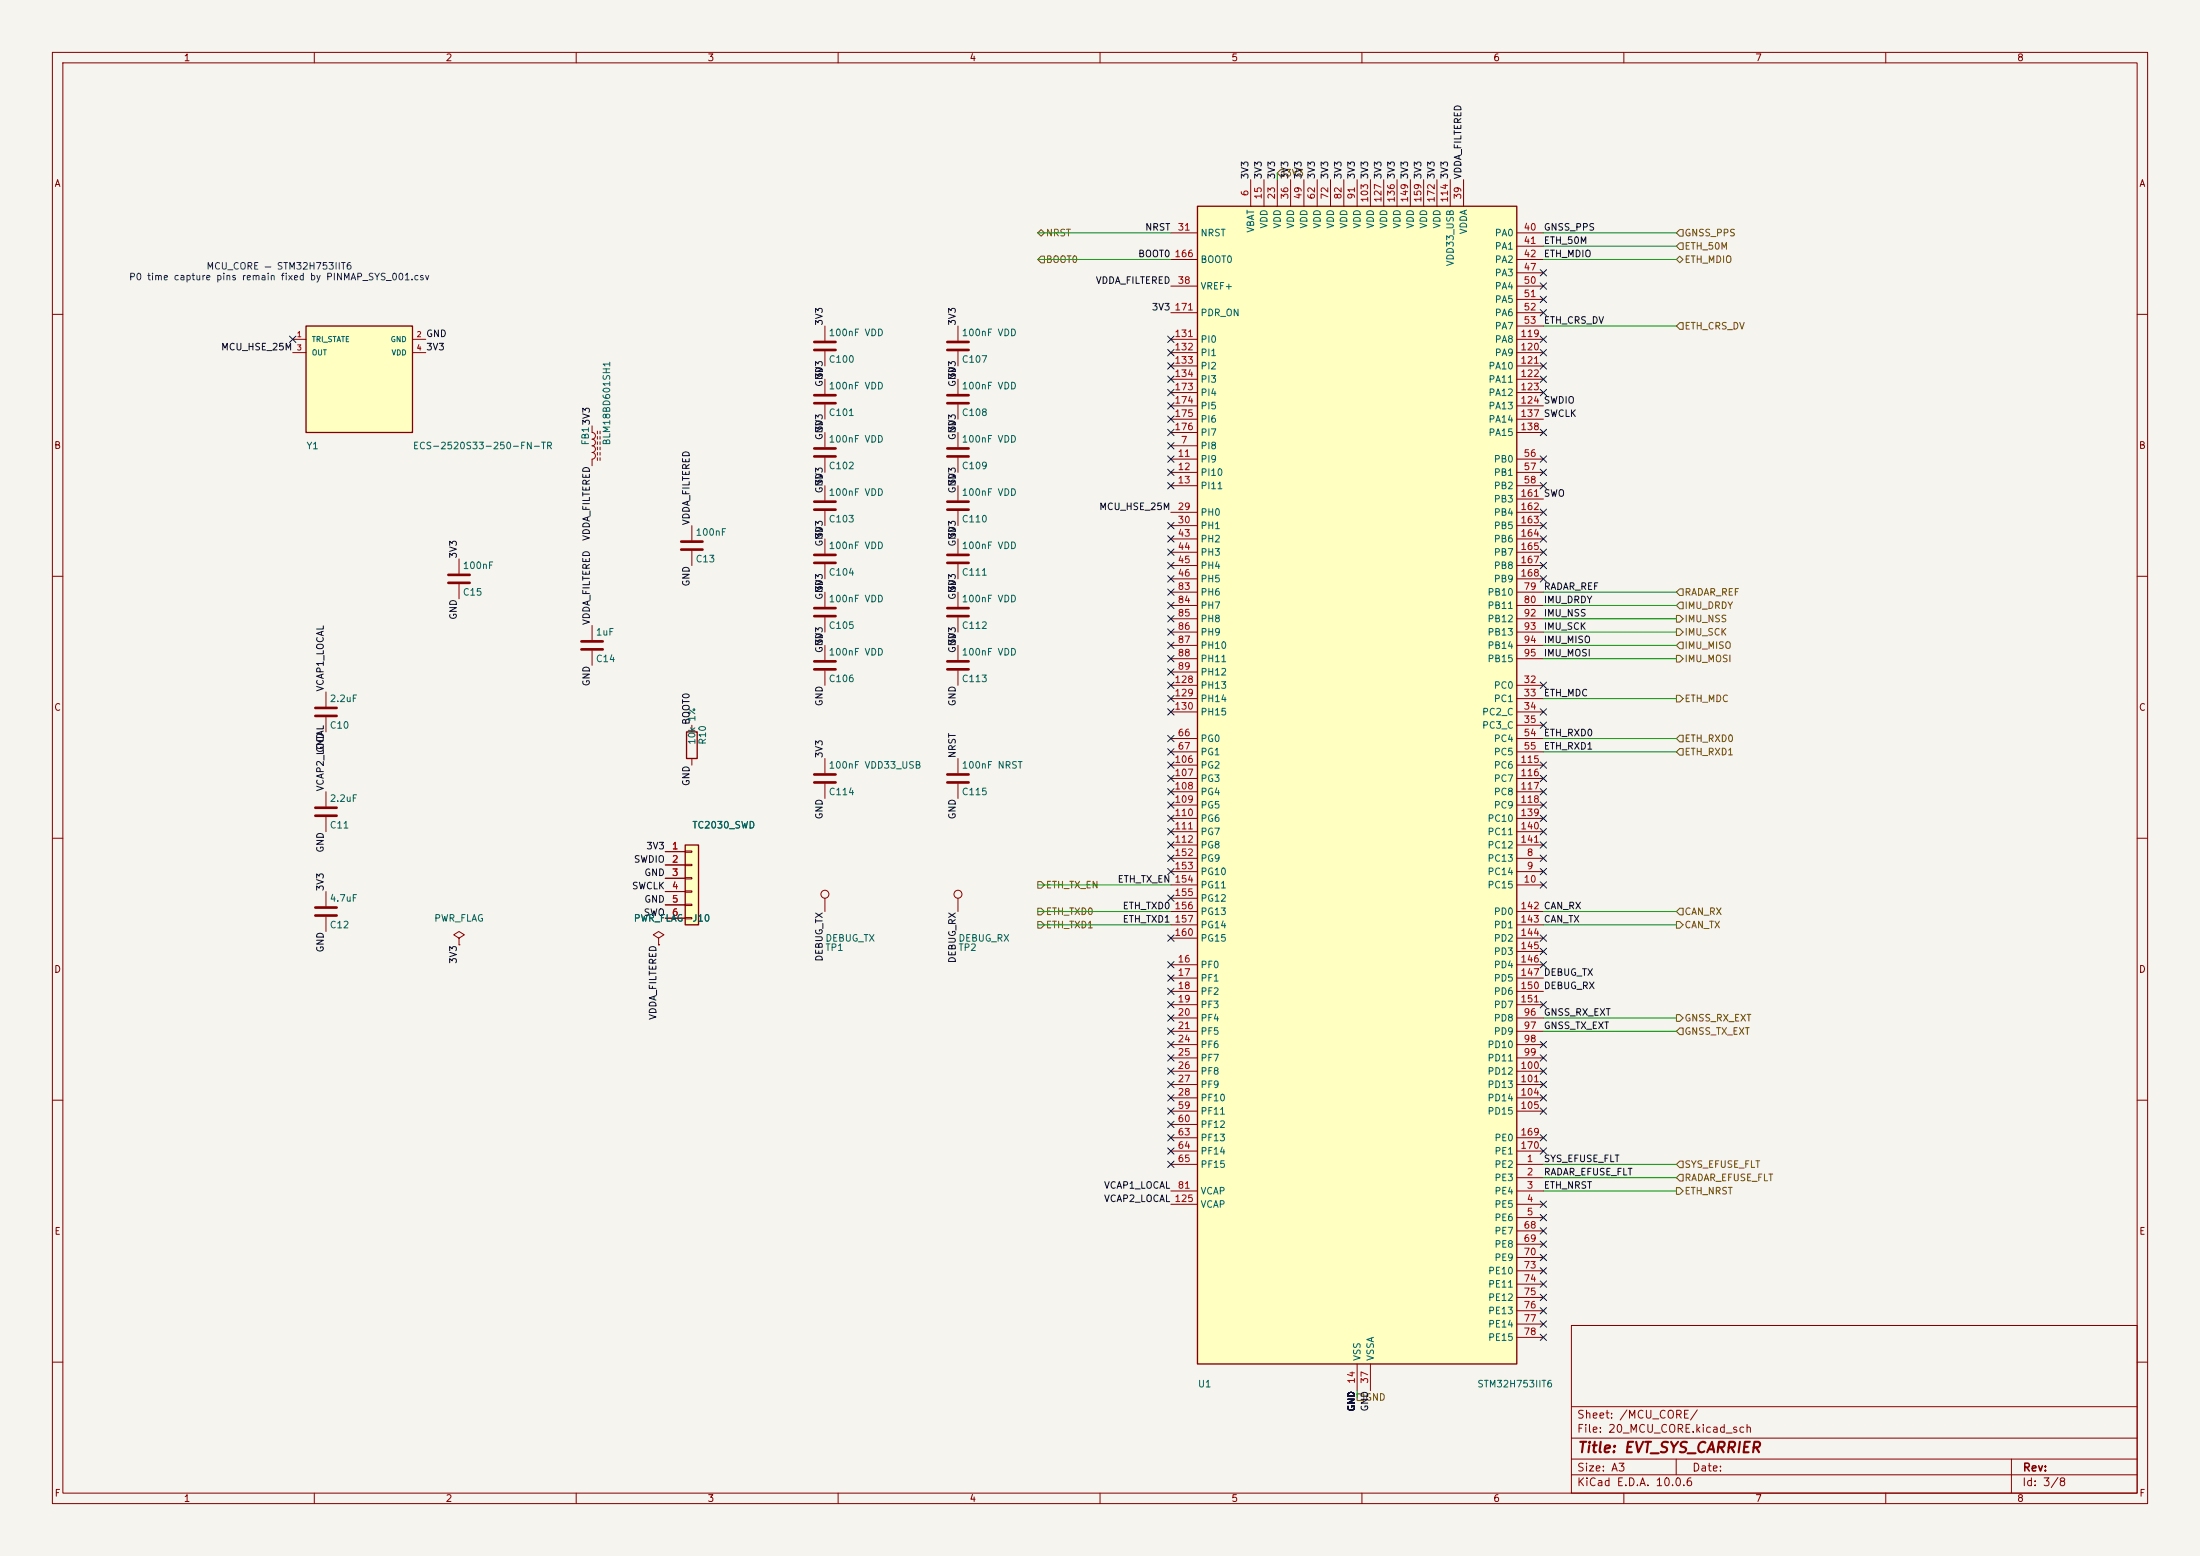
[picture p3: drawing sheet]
<svg xmlns="http://www.w3.org/2000/svg" width="420mm" height="297mm" viewBox="0 0 420 297" stroke-linecap="round" stroke-linejoin="round" font-family="sans-serif">
<path d="M0 0h420v297h-420z" fill="#f5f4ef" stroke="#f5f4ef" stroke-width=".19"/>
<g fill="none" stroke="#840000" stroke-width=".19">
<path d="M10 10h400v277h-400zM12 12h396v273h-396zM60 10v2M110 10v2M160 10v2M210 10v2M260 10v2M310 10v2M360 10v2M10 60h2M157.5 62.2v2.8M157.5 67.1v2.8"/>
<path d="M157.5 72.4v2.8M157.5 77.2v2.8M182.9 62.2v2.8M182.9 67.1v2.8M182.9 72.4v2.8M182.9 77.2v2.8M408 60h2M113 81.3v1.3a.64 .64 0 0 1 .7 .6 .64 .64 0 0 1-.7 .6 .64 .64 0 0 1 .7 .7 .64 .64 0 0 1-.7 .6 .64 .64 0 0 1 .7 .6 .64 .64 0 0 1-.7 .7M113 86.4a.64 .64 0 0 1 .7 .6 .64 .64 0 0 1-.7 .6v1.3M114 82.3v.5M114 83.3v.5M114 84.3v.5"/>
<path d="M114 85.3v.6M114 86.4v.5M114 87.4v.5M114.6 82.3v.5M114.6 83.3v.5M114.6 84.3v.5M114.6 85.3v.6M114.6 86.4v.5M114.6 87.4v.5M157.5 82.6v2.7M157.5 87.4v2.8M182.9 82.6v2.7"/>
<path d="M182.9 87.4v2.8M182.9 92.7v2.8M182.9 97.5v2.8M10 110h2M87.6 106.7v2.8M87.6 111.5v2.8M113 119.4v2.8M132.1 100.3v2.8M132.1 105.2v2.8M157.5 102.9v2.8M157.5 107.7v2.8M157.5 113v2.8"/>
<path d="M157.5 117.9v2.8M182.9 102.9v2.8M182.9 107.7v2.8M182.9 113v2.8M182.9 117.9v2.8M408 110h2M62.2 132.1v2.8M62.2 136.9v2.8M113 124.2v2.8M132.1 138.4v1.3M182.9 123.2v2.8M182.9 128v2.8"/>
<path d="M10 160h2M62.2 151.1v2.8M62.2 156v2.8M132.1 144.8v1.3M157.5 144.8v2.8M157.5 149.6v2.8M408 160h2M62.2 170.2v2.8M62.2 175v2.8M87.6 179.1l1-.7-1-.6-1 .6 1 .7v1.2M182.9 171.5v2.5M87.6 180.3h.1"/>
<path d="M10 210h2M408 210h2M300 253h108v32h-108zM10 260h2M300 278.5h108M300 274.5h108M300 268.5h108M320 278.5v3M384 278.5v6.5M408 260h2M60 285v2M110 285v2"/>
<path d="M160 285v2M210 285v2M260 285v2M300 281.5h108M310 285v2M360 285v2"/>
<circle cx="182.9" cy="170.7" r=".76"/>
</g>
<g fill="none" stroke="#840000" stroke-width=".51">
<path d="M155.4 75.4h4.1M155.4 77h4.1M155.4 65.3h4.1M155.4 66.8h4.1M180.8 75.4h4.1M180.8 77h4.1M180.8 65.3h4.1M180.8 66.8h4.1M155.4 85.6h4.1M155.4 87.1h4.1M180.8 85.6h4.1M180.8 87.1h4.1"/>
<path d="M180.8 95.8h4.1M180.8 97.3h4.1M85.6 109.7h4.1M85.6 111.3h4.1M130 103.4h4.1M130 104.9h4.1M155.4 116.1h4.1M155.4 117.6h4.1M155.4 105.9h4.1M155.4 107.4h4.1M180.8 116.1h4.1M180.8 117.6h4.1"/>
<path d="M180.8 105.9h4.1M180.8 107.4h4.1M60.2 135.1h4.1M60.2 136.7h4.1M111 122.4h4.1M111 124h4.1M180.8 126.2h4.1M180.8 127.8h4.1M60.2 154.2h4.1M60.2 155.7h4.1M155.4 147.8h4.1M155.4 149.4h4.1"/>
<path d="M60.2 173.2h4.1M60.2 174.8h4.1"/>
</g>
<path d="M131.1 139.7h2v5.1h-2z" fill="none" stroke="#840000" stroke-width=".25"/>
<path d="M58.4 62.2h20.3v20.4h-20.3z" fill="#ffffc2"/>
<path d="M58.4 62.2h20.3v20.4h-20.3z" fill="none" stroke="#840000" stroke-width=".25"/>
<path d="M55.9 64.8h2.5M55.9 67.3h2.5M78.7 64.8h2.6M78.7 67.3h2.6M157.5 123.2v2.8M157.5 128v2.8M125.7 179.1l1-.7-1-.6-1 .6 1 .7v1.2M125.7 180.3h.1" fill="none" stroke="#840000" stroke-width=".19"/>
<path d="M155.4 126.2h4.1M155.4 127.8h4.1" fill="none" stroke="#840000" stroke-width=".51"/>
<path d="M228.6 39.4h61v220.9h-61z" fill="#ffffc2"/>
<path d="M228.6 39.4h61v220.9h-61z" fill="none" stroke="#840000" stroke-width=".25"/>
<g fill="none" stroke="#840000" stroke-width=".19">
<path d="M238.8 34.3v5.1M241.3 34.3v5.1M243.8 34.3v5.1M246.4 34.3v5.1M248.9 34.3v5.1M251.5 34.3v5.1M254 34.3v5.1M256.5 34.3v5.1M259.1 34.3v5.1M261.6 34.3v5.1M264.2 34.3v5.1M266.7 34.3v5.1"/>
<path d="M269.2 34.3v5.1M271.8 34.3v5.1M274.3 34.3v5.1M276.9 34.3v5.1M279.4 34.3v5.1M223.5 44.5h5.1M223.5 54.6h5.1M223.5 49.5h5.1M223.5 59.7h5.1M289.6 44.5h5M289.6 54.6h5M289.6 47h5"/>
<path d="M289.6 49.5h5M289.6 52.1h5M289.6 57.2h5M289.6 59.7h5M223.5 64.8h5.1M223.5 67.3h5.1M223.5 69.9h5.1M223.5 72.4h5.1M223.5 74.9h5.1M223.5 77.5h5.1M289.6 62.2h5M289.6 64.8h5"/>
<path d="M289.6 67.3h5M289.6 69.9h5M289.6 72.4h5M289.6 74.9h5M289.6 77.5h5M157.5 92.7v2.8M157.5 97.5v2.8M223.5 85.1h5.1M223.5 87.6h5.1M223.5 90.2h5.1M223.5 92.7h5.1M223.5 97.8h5.1"/>
<path d="M223.5 80h5.1M223.5 82.6h5.1M289.6 87.6h5M289.6 90.2h5M289.6 92.7h5M289.6 97.8h5M289.6 80h5M289.6 82.6h5M289.6 95.3h5M223.5 100.3h5.1M223.5 102.9h5.1M223.5 105.4h5.1"/>
<path d="M223.5 108h5.1M223.5 110.5h5.1M223.5 113h5.1M223.5 115.6h5.1M223.5 118.1h5.1M289.6 100.3h5M289.6 102.9h5M289.6 105.4h5M289.6 108h5M289.6 110.5h5M289.6 113h5M289.6 115.6h5"/>
<path d="M289.6 118.1h5M223.5 130.8h5.1M223.5 133.4h5.1M223.5 135.9h5.1M223.5 120.7h5.1M223.5 123.2h5.1M223.5 125.7h5.1M223.5 128.3h5.1M289.6 130.8h5M289.6 133.4h5M289.6 135.9h5M289.6 138.4h5"/>
<path d="M289.6 120.7h5M289.6 123.2h5M289.6 125.7h5M182.9 144.8v2.8M182.9 149.6v2.8M223.5 141h5.1M223.5 143.5h5.1M223.5 146.1h5.1M223.5 148.6h5.1M223.5 151.1h5.1M223.5 153.7h5.1M223.5 156.2h5.1"/>
<path d="M223.5 158.8h5.1M289.6 141h5M289.6 143.5h5M289.6 146.1h5M289.6 148.6h5M289.6 151.1h5M289.6 153.7h5M289.6 156.2h5M289.6 158.8h5M223.5 163.8h5.1M223.5 166.4h5.1M223.5 168.9h5.1"/>
<path d="M223.5 161.3h5.1M223.5 174h5.1M223.5 176.5h5.1M223.5 179.1h5.1M223.5 171.5h5.1M289.6 163.8h5M289.6 166.4h5M289.6 168.9h5M289.6 161.3h5M289.6 174h5M289.6 176.5h5M289.6 179.1h5"/>
<path d="M223.5 184.2h5.1M223.5 186.7h5.1M223.5 189.2h5.1M223.5 191.8h5.1M223.5 194.3h5.1M223.5 196.9h5.1M223.5 199.4h5.1M289.6 184.2h5M289.6 186.7h5M289.6 189.2h5M289.6 191.8h5M289.6 194.3h5"/>
<path d="M289.6 196.9h5M289.6 199.4h5M289.6 181.6h5M223.5 201.9h5.1M223.5 204.5h5.1M223.5 207h5.1M223.5 209.6h5.1M223.5 212.1h5.1M223.5 214.6h5.1M223.5 217.2h5.1M223.5 219.7h5.1M289.6 201.9h5"/>
<path d="M289.6 204.5h5M289.6 207h5M289.6 209.6h5M289.6 212.1h5M289.6 217.2h5M289.6 219.7h5M223.5 222.2h5.1M223.5 227.3h5.1M223.5 229.9h5.1M289.6 222.2h5M289.6 224.8h5M289.6 227.3h5"/>
<path d="M289.6 229.9h5M289.6 232.4h5M289.6 234.9h5M289.6 237.5h5M289.6 240h5M289.6 242.6h5M289.6 245.1h5M289.6 247.6h5M289.6 250.2h5M289.6 252.7h5M289.6 255.3h5M259.1 260.3v5.1"/>
<path d="M261.6 260.3v5.1"/>
</g>
<path d="M155.4 95.8h4.1M155.4 97.3h4.1M180.8 147.8h4.1M180.8 149.4h4.1" fill="none" stroke="#840000" stroke-width=".51"/>
<path d="M130.8 161.3h2.5v15.2h-2.5z" fill="#ffffc2"/>
<path d="M130.8 161.3h2.5v15.2h-2.5z" fill="none" stroke="#840000" stroke-width=".25"/>
<g fill="none" stroke="#840000" stroke-width=".19">
<path d="M127 162.6h3.8M127 165.1h3.8M127 167.6h3.8M127 170.2h3.8M127 172.7h3.8M127 175.3h3.8M130.8 162.4h1.3v.3h-1.3zM130.8 165h1.3v.2h-1.3zM130.8 167.5h1.3v.3h-1.3zM130.8 170.1h1.3v.2h-1.3zM130.8 172.6h1.3v.2h-1.3zM130.8 175.1h1.3v.3h-1.3z"/>
<path d="M157.5 171.5v2.5M125.7 180.3h.1"/>
<circle cx="157.5" cy="170.7" r=".76"/>
</g>
<g fill="none" stroke="#725600" stroke-width=".19">
<path d="M244.5 32.4h.6v1.3h-.6l-.7-.7zM198.1 44.5l.7-.7 .6 .7-.6 .6zM198.1 49.5l.7-.6h.6v1.3h-.6zM320 49.5l.7-.6 .6 .6-.6 .7zM320.7 46.4h.6v1.2h-.6l-.7-.6zM320.7 43.8h.6v1.3h-.6l-.7-.6zM320.7 61.6h.6v1.3h-.6l-.7-.7zM320 117.5h.7l.6 .6-.6 .6h-.7zM320.7 114.9h.6v1.3h-.6l-.7-.6zM320.7 112.4h.6v1.3h-.6l-.7-.7zM320 120h.7l.6 .7-.6 .6h-.7zM320 132.7h.7l.6 .7-.6 .6h-.7z"/>
<path d="M320 125.1h.7l.6 .6-.6 .7h-.7zM320.7 122.6h.6v1.2h-.6l-.7-.6zM320.7 140.3h.6v1.3h-.6l-.7-.6zM320.7 142.9h.6v1.2h-.6l-.7-.6zM198.1 175.9h.7l.6 .6-.6 .7h-.7zM198.1 173.4h.7l.6 .6-.6 .6h-.7zM198.1 168.3h.7l.6 .6-.6 .6h-.7zM320 175.9h.7l.6 .6-.6 .7h-.7zM320.7 173.4h.6v1.2h-.6l-.7-.6zM320 193.7h.7l.6 .6-.6 .6h-.7zM320.7 196.2h.6v1.3h-.6l-.7-.6zM320 226.7h.7l.6 .6-.6 .7h-.7z"/>
<path d="M320.7 224.2h.6v1.2h-.6l-.7-.6zM320.7 221.6h.6v1.3h-.6l-.7-.7zM259.1 266.1h1.2v1.2h-1.2z"/>
</g>
<g fill="none" stroke="#009600" stroke-width=".19">
<path d="M243.8 33v1.3M198.1 44.5h25.4M198.1 49.5h25.4M294.6 44.5h25.4M294.6 49.5h25.4M294.6 47h25.4M294.6 62.2h25.4M294.6 113h25.4M294.6 118.1h25.4M294.6 115.6h25.4M294.6 125.7h25.4M294.6 133.4h25.4"/>
<path d="M294.6 123.2h25.4M294.6 120.7h25.4M294.6 141h25.4M294.6 143.5h25.4M198.1 168.9h25.4M198.1 174h25.4M198.1 176.5h25.4M294.6 174h25.4M294.6 176.5h25.4M294.6 194.3h25.4M294.6 196.9h25.4M294.6 222.2h25.4"/>
<path d="M294.6 224.8h25.4M294.6 227.3h25.4M259.1 265.4v1.3"/>
</g>
<g fill="none" stroke="#000084" stroke-width=".19">
<path d="M294 51.5l1.2 1.2M294 59.1l1.2 1.2M294 56.5l1.2 1.3M294 54l1.2 1.2M295.2 51.5l-1.2 1.2M295.2 59.1l-1.2 1.2M295.2 56.5l-1.2 1.3M295.2 54l-1.2 1.2M55.3 64.2l1.2 1.2M56.5 64.2l-1.2 1.2M222.9 64.2l1.2 1.2M222.9 66.7l1.2 1.2"/>
<path d="M222.9 69.2l1.2 1.3M222.9 71.8l1.2 1.2M222.9 74.3l1.2 1.2M222.9 76.9l1.2 1.2M222.9 79.4l1.2 1.2M224.1 64.2l-1.2 1.2M224.1 66.7l-1.2 1.2M224.1 69.2l-1.2 1.3M224.1 71.8l-1.2 1.2M224.1 74.3l-1.2 1.2M224.1 76.9l-1.2 1.2M224.1 79.4l-1.2 1.2"/>
<path d="M294 64.2l1.2 1.2M294 66.7l1.2 1.2M294 69.2l1.2 1.3M294 71.8l1.2 1.2M294 74.3l1.2 1.2M295.2 64.2l-1.2 1.2M295.2 66.7l-1.2 1.2M295.2 69.2l-1.2 1.3M295.2 71.8l-1.2 1.2M295.2 74.3l-1.2 1.2M222.9 84.5l1.2 1.2M222.9 87l1.2 1.2"/>
<path d="M222.9 89.6l1.2 1.2M222.9 92.1l1.2 1.2M222.9 99.7l1.2 1.2M222.9 81.9l1.2 1.3M224.1 84.5l-1.2 1.2M224.1 87l-1.2 1.2M224.1 89.6l-1.2 1.2M224.1 92.1l-1.2 1.2M224.1 99.7l-1.2 1.2M224.1 81.9l-1.2 1.3M294 87l1.2 1.2M294 89.6l1.2 1.2"/>
<path d="M294 81.9l1.2 1.3M294 92.1l1.2 1.2M294 97.2l1.2 1.2M294 99.7l1.2 1.2M295.2 87l-1.2 1.2M295.2 99.7l-1.2 1.2M295.2 89.6l-1.2 1.2M295.2 81.9l-1.2 1.3M295.2 92.1l-1.2 1.2M295.2 97.2l-1.2 1.2M222.9 102.3l1.2 1.2M222.9 104.8l1.2 1.2"/>
<path d="M222.9 107.3l1.2 1.3M222.9 109.9l1.2 1.2M222.9 112.4l1.2 1.2M222.9 115l1.2 1.2M222.9 117.5l1.2 1.2M224.1 102.3l-1.2 1.2M224.1 104.8l-1.2 1.2M224.1 107.3l-1.2 1.3M224.1 109.9l-1.2 1.2M224.1 112.4l-1.2 1.2M224.1 115l-1.2 1.2M224.1 117.5l-1.2 1.2"/>
<path d="M294 107.3l1.2 1.3M294 104.8l1.2 1.2M294 102.3l1.2 1.2M294 109.9l1.2 1.2M295.2 107.3l-1.2 1.3M295.2 104.8l-1.2 1.2M295.2 102.3l-1.2 1.2M295.2 109.9l-1.2 1.2M222.9 125.1l1.2 1.2M222.9 127.7l1.2 1.2M222.9 130.2l1.2 1.2M222.9 132.7l1.2 1.3"/>
<path d="M222.9 135.3l1.2 1.2M222.9 120l1.2 1.3M222.9 122.6l1.2 1.2M224.1 130.2l-1.2 1.2M224.1 125.1l-1.2 1.2M224.1 127.7l-1.2 1.2M224.1 132.7l-1.2 1.3M224.1 135.3l-1.2 1.2M224.1 120l-1.2 1.3M224.1 122.6l-1.2 1.2M294 130.2l1.2 1.2M294 137.8l1.2 1.2"/>
<path d="M294 135.3l1.2 1.2M295.2 135.3l-1.2 1.2M295.2 130.2l-1.2 1.2M295.2 137.8l-1.2 1.2M222.9 158.1l1.2 1.3M222.9 155.6l1.2 1.2M222.9 153.1l1.2 1.2M222.9 140.4l1.2 1.2M222.9 142.9l1.2 1.2M222.9 150.5l1.2 1.2M222.9 148l1.2 1.2M222.9 145.4l1.2 1.3"/>
<path d="M224.1 158.1l-1.2 1.3M224.1 140.4l-1.2 1.2M224.1 145.4l-1.2 1.3M224.1 155.6l-1.2 1.2M224.1 153.1l-1.2 1.2M224.1 142.9l-1.2 1.2M224.1 150.5l-1.2 1.2M224.1 148l-1.2 1.2M294 145.4l1.2 1.3M294 148l1.2 1.2M294 150.5l1.2 1.2M294 153.1l1.2 1.2"/>
<path d="M294 155.6l1.2 1.2M294 158.1l1.2 1.3M295.2 150.5l-1.2 1.2M295.2 145.4l-1.2 1.3M295.2 148l-1.2 1.2M295.2 153.1l-1.2 1.2M295.2 155.6l-1.2 1.2M295.2 158.1l-1.2 1.3M222.9 178.5l1.2 1.2M222.9 170.8l1.2 1.3M222.9 165.8l1.2 1.2M222.9 163.2l1.2 1.2"/>
<path d="M222.9 160.7l1.2 1.2M224.1 178.5l-1.2 1.2M224.1 170.8l-1.2 1.3M224.1 165.8l-1.2 1.2M224.1 163.2l-1.2 1.2M224.1 160.7l-1.2 1.2M294 165.8l1.2 1.2M294 168.3l1.2 1.2M294 178.5l1.2 1.2M294 163.2l1.2 1.2M294 160.7l1.2 1.2M295.2 165.8l-1.2 1.2"/>
<path d="M295.2 168.3l-1.2 1.2M295.2 178.5l-1.2 1.2M295.2 163.2l-1.2 1.2M295.2 160.7l-1.2 1.2M222.9 183.5l1.2 1.3M222.9 186.1l1.2 1.2M222.9 188.6l1.2 1.2M222.9 191.2l1.2 1.2M222.9 193.7l1.2 1.2M222.9 196.2l1.2 1.3M222.9 198.8l1.2 1.2M224.1 183.5l-1.2 1.3"/>
<path d="M224.1 186.1l-1.2 1.2M224.1 188.6l-1.2 1.2M224.1 191.2l-1.2 1.2M224.1 193.7l-1.2 1.2M224.1 196.2l-1.2 1.3M224.1 198.8l-1.2 1.2M294 191.2l1.2 1.2M294 181l1.2 1.2M294 183.5l1.2 1.3M294 198.8l1.2 1.2M295.2 191.2l-1.2 1.2M295.2 181l-1.2 1.2"/>
<path d="M295.2 183.5l-1.2 1.3M295.2 198.8l-1.2 1.2M222.9 206.4l1.2 1.2M222.9 208.9l1.2 1.3M222.9 211.5l1.2 1.2M222.9 214l1.2 1.2M222.9 216.6l1.2 1.2M222.9 219.1l1.2 1.2M222.9 201.3l1.2 1.2M222.9 203.9l1.2 1.2M224.1 206.4l-1.2 1.2M224.1 208.9l-1.2 1.3"/>
<path d="M224.1 211.5l-1.2 1.2M224.1 214l-1.2 1.2M224.1 219.1l-1.2 1.2M224.1 201.3l-1.2 1.2M224.1 216.6l-1.2 1.2M224.1 203.9l-1.2 1.2M294 208.9l1.2 1.3M294 211.5l1.2 1.2M294 216.6l1.2 1.2M294 219.1l1.2 1.2M294 206.4l1.2 1.2M294 203.9l1.2 1.2"/>
<path d="M294 201.3l1.2 1.2M295.2 208.9l-1.2 1.3M295.2 211.5l-1.2 1.2M295.2 216.6l-1.2 1.2M295.2 219.1l-1.2 1.2M295.2 206.4l-1.2 1.2M295.2 203.9l-1.2 1.2M295.2 201.3l-1.2 1.2M222.9 221.6l1.2 1.3M224.1 221.6l-1.2 1.3M294 234.3l1.2 1.3M294 231.8l1.2 1.2"/>
<path d="M294 229.3l1.2 1.2M294 239.4l1.2 1.2M294 236.9l1.2 1.2M295.2 234.3l-1.2 1.3M295.2 231.8l-1.2 1.2M295.2 229.3l-1.2 1.2M295.2 239.4l-1.2 1.2M295.2 236.9l-1.2 1.2M294 254.7l1.2 1.2M294 252.1l1.2 1.2M294 249.6l1.2 1.2M294 247l1.2 1.3"/>
<path d="M294 242l1.2 1.2M294 244.5l1.2 1.2M295.2 254.7l-1.2 1.2M295.2 252.1l-1.2 1.2M295.2 249.6l-1.2 1.2M295.2 247l-1.2 1.3M295.2 242l-1.2 1.2M295.2 244.5l-1.2 1.2"/>
</g>
<text font-size="2" fill="#840000" x="301" y="277.8">Title: EVT_SYS_CARRIER</text>
<g font-size="1.5" fill="#840000">
<text x="300.9" y="273.8">File: 20_MCU_CORE.kicad_sch</text>
<text x="300.9" y="271.1">Sheet: /MCU_CORE/</text>
<text x="300.9" y="281.2">Size: A3</text>
<text x="322.9" y="281.2">Date:</text>
<text x="386" y="281.2">Rev:</text>
<text x="300.9" y="284">KiCad E.D.A. 10.0.6</text>
<text x="385.9" y="284">Id: 3/8</text>
</g>
<g font-size="1.3" fill="#840000">
<text x="35" y="12">1</text>
<text x="85" y="12">2</text>
<text x="135" y="12">3</text>
<text x="185" y="12">4</text>
<text x="235" y="12">5</text>
<text x="285" y="12">6</text>
<text x="335" y="12">7</text>
<text x="385" y="12">8</text>
<text x="10.3" y="36">A</text>
<text x="408.3" y="36">A</text>
<text x="10.2" y="86">B</text>
<text x="408.2" y="86">B</text>
<text x="10.2" y="136">C</text>
<text x="408.2" y="136">C</text>
<text x="10.2" y="186">D</text>
<text x="408.2" y="186">D</text>
<text x="10.3" y="236">E</text>
<text x="408.3" y="236">E</text>
<text x="10.3" y="286">F</text>
<text x="35" y="287">1</text>
<text x="85" y="287">2</text>
<text x="135" y="287">3</text>
<text x="185" y="287">4</text>
<text x="235" y="287">5</text>
<text x="285" y="287">6</text>
<text x="335" y="287">7</text>
<text x="385" y="287">8</text>
<text x="408.3" y="286">F</text>
</g>
<g font-size="1.3" fill="#0f0f0f">
<text x="238.6" y="34.3" transform="rotate(-90 238.6 34.3)">3V3</text>
<text x="241.2" y="34.3" transform="rotate(-90 241.2 34.3)">3V3</text>
<text x="243.7" y="34.3" transform="rotate(-90 243.7 34.3)">3V3</text>
<text x="246.3" y="34.3" transform="rotate(-90 246.3 34.3)">3V3</text>
<text x="248.8" y="34.3" transform="rotate(-90 248.8 34.3)">3V3</text>
<text x="251.3" y="34.3" transform="rotate(-90 251.3 34.3)">3V3</text>
<text x="253.9" y="34.3" transform="rotate(-90 253.9 34.3)">3V3</text>
<text x="256.4" y="34.3" transform="rotate(-90 256.4 34.3)">3V3</text>
<text x="259" y="34.3" transform="rotate(-90 259 34.3)">3V3</text>
<text x="261.5" y="34.3" transform="rotate(-90 261.5 34.3)">3V3</text>
<text x="264" y="34.3" transform="rotate(-90 264 34.3)">3V3</text>
<text x="266.6" y="34.3" transform="rotate(-90 266.6 34.3)">3V3</text>
<text x="269.1" y="34.3" transform="rotate(-90 269.1 34.3)">3V3</text>
<text x="271.7" y="34.3" transform="rotate(-90 271.7 34.3)">3V3</text>
<text x="274.2" y="34.3" transform="rotate(-90 274.2 34.3)">3V3</text>
<text x="276.7" y="34.3" transform="rotate(-90 276.7 34.3)">3V3</text>
<text x="279.3" y="34.3" transform="rotate(-90 279.3 34.3)">VDDA_FILTERED</text>
<text x="218.5" y="44.3">NRST</text>
<text x="294.6" y="46.9">ETH_50M</text>
<text x="294.6" y="44.3">GNSS_PPS</text>
<text x="217.2" y="49.4">BOOT0</text>
<text x="294.6" y="49.4">ETH_MDIO</text>
<text x="209.1" y="54.5">VDDA_FILTERED</text>
<text x="219.8" y="59.6">3V3</text>
<text x="81.3" y="64.6">GND</text>
<text x="157.4" y="62.3" transform="rotate(-90 157.4 62.3)">3V3</text>
<text x="182.8" y="62.3" transform="rotate(-90 182.8 62.3)">3V3</text>
<text x="294.6" y="62.1">ETH_CRS_DV</text>
<text x="42.1" y="67.2">MCU_HSE_25M</text>
<text x="81.3" y="67.2">3V3</text>
<text x="157.4" y="73.9" transform="rotate(-90 157.4 73.9)">GND</text>
<text x="157.4" y="72.4" transform="rotate(-90 157.4 72.4)">3V3</text>
<text x="182.8" y="73.9" transform="rotate(-90 182.8 73.9)">GND</text>
<text x="182.8" y="72.4" transform="rotate(-90 182.8 72.4)">3V3</text>
<text x="157.4" y="82.6" transform="rotate(-90 157.4 82.6)">3V3</text>
<text x="182.8" y="82.6" transform="rotate(-90 182.8 82.6)">3V3</text>
<text x="157.4" y="84.1" transform="rotate(-90 157.4 84.1)">GND</text>
<text x="182.8" y="84.1" transform="rotate(-90 182.8 84.1)">GND</text>
<text x="157.4" y="94.3" transform="rotate(-90 157.4 94.3)">GND</text>
<text x="157.4" y="92.7" transform="rotate(-90 157.4 92.7)">3V3</text>
<text x="182.8" y="94.3" transform="rotate(-90 182.8 94.3)">GND</text>
<text x="182.8" y="92.7" transform="rotate(-90 182.8 92.7)">3V3</text>
<text x="132" y="100.4" transform="rotate(-90 132 100.4)">VDDA_FILTERED</text>
<text x="209.7" y="97.7">MCU_HSE_25M</text>
<text x="87.5" y="106.7" transform="rotate(-90 87.5 106.7)">3V3</text>
<text x="112.9" y="103.3" transform="rotate(-90 112.9 103.3)">VDDA_FILTERED</text>
<text x="157.4" y="104.4" transform="rotate(-90 157.4 104.4)">GND</text>
<text x="157.4" y="102.9" transform="rotate(-90 157.4 102.9)">3V3</text>
<text x="182.8" y="104.4" transform="rotate(-90 182.8 104.4)">GND</text>
<text x="182.8" y="102.9" transform="rotate(-90 182.8 102.9)">3V3</text>
<text x="132" y="112" transform="rotate(-90 132 112)">GND</text>
<text x="157.4" y="113.1" transform="rotate(-90 157.4 113.1)">3V3</text>
<text x="182.8" y="113.1" transform="rotate(-90 182.8 113.1)">3V3</text>
<text x="294.6" y="112.9">RADAR_REF</text>
<text x="87.5" y="118.4" transform="rotate(-90 87.5 118.4)">GND</text>
<text x="112.9" y="119.4" transform="rotate(-90 112.9 119.4)">VDDA_FILTERED</text>
<text x="157.4" y="114.6" transform="rotate(-90 157.4 114.6)">GND</text>
<text x="182.8" y="114.6" transform="rotate(-90 182.8 114.6)">GND</text>
<text x="294.6" y="115.4">IMU_DRDY</text>
<text x="294.6" y="118">IMU_NSS</text>
<text x="157.4" y="124.7" transform="rotate(-90 157.4 124.7)">GND</text>
<text x="157.4" y="123.2" transform="rotate(-90 157.4 123.2)">3V3</text>
<text x="182.8" y="124.7" transform="rotate(-90 182.8 124.7)">GND</text>
<text x="182.8" y="123.2" transform="rotate(-90 182.8 123.2)">3V3</text>
<text x="294.6" y="123.1">IMU_MISO</text>
<text x="294.6" y="125.6">IMU_MOSI</text>
<text x="294.6" y="120.5">IMU_SCK</text>
<text x="112.9" y="131.1" transform="rotate(-90 112.9 131.1)">GND</text>
<text x="62.1" y="132.1" transform="rotate(-90 62.1 132.1)">VCAP1_LOCAL</text>
<text x="157.4" y="134.9" transform="rotate(-90 157.4 134.9)">GND</text>
<text x="182.8" y="134.9" transform="rotate(-90 182.8 134.9)">GND</text>
<text x="294.6" y="133.2">ETH_MDC</text>
<text x="62.1" y="143.8" transform="rotate(-90 62.1 143.8)">GND</text>
<text x="132" y="138.5" transform="rotate(-90 132 138.5)">BOOT0</text>
<text x="294.6" y="140.8">ETH_RXD0</text>
<text x="294.6" y="143.4">ETH_RXD1</text>
<text x="157.4" y="144.8" transform="rotate(-90 157.4 144.8)">3V3</text>
<text x="182.8" y="144.8" transform="rotate(-90 182.8 144.8)">NRST</text>
<text x="62.1" y="151.2" transform="rotate(-90 62.1 151.2)">VCAP2_LOCAL</text>
<text x="132" y="150.1" transform="rotate(-90 132 150.1)">GND</text>
<text x="157.4" y="156.5" transform="rotate(-90 157.4 156.5)">GND</text>
<text x="182.8" y="156.5" transform="rotate(-90 182.8 156.5)">GND</text>
<text x="62.1" y="162.8" transform="rotate(-90 62.1 162.8)">GND</text>
<text x="120.9" y="165">SWDIO</text>
<text x="122.9" y="167.5">GND</text>
<text x="123.3" y="162.4">3V3</text>
<text x="62.1" y="170.2" transform="rotate(-90 62.1 170.2)">3V3</text>
<text x="120.5" y="170.1">SWCLK</text>
<text x="122.9" y="172.6">GND</text>
<text x="213.3" y="168.8">ETH_TX_EN 154</text>
<text x="214.2" y="173.9">ETH_TXD0</text>
<text x="122.8" y="175.1">SWO</text>
<text x="214.2" y="176.4">ETH_TXD1</text>
<text x="62.1" y="181.9" transform="rotate(-90 62.1 181.9)">GND</text>
<text x="87.5" y="184.1" transform="rotate(-90 87.5 184.1)">3V3</text>
<text x="157.4" y="183.7" transform="rotate(-90 157.4 183.7)">DEBUG_TX</text>
<text x="182.8" y="184" transform="rotate(-90 182.8 184)">DEBUG_RX</text>
<text x="125.6" y="194.8" transform="rotate(-90 125.6 194.8)">VDDA_FILTERED</text>
<text x="294.6" y="194.2">GNSS_RX_EXT</text>
<text x="294.6" y="196.7">GNSS_TX_EXT</text>
<text x="210.7" y="227.2">VCAP1_LOCAL</text>
<text x="294.6" y="224.7">RADAR_EFUSE_FLT</text>
<text x="294.6" y="222.1">SYS_EFUSE_FLT</text>
<text x="294.6" y="227.2">ETH_NRST</text>
<text x="210.7" y="229.7">VCAP2_LOCAL 125</text>
<text x="259" y="269.5" transform="rotate(-90 259 269.5)">GND</text>
<text x="261.5" y="269.5" transform="rotate(-90 261.5 269.5)">GND</text>
</g>
<g font-size="1.3" fill="#725600">
<text x="245.3" y="34">3V3</text>
<text x="199.6" y="45.4">NRST</text>
<text x="321.5" y="48">ETH_50M</text>
<text x="321.5" y="45.4">GNSS_PPS</text>
<text x="199.6" y="50.5">BOOT0</text>
<text x="321.5" y="50.5">ETH_MDIO</text>
<text x="321.5" y="63.2">ETH_CRS_DV</text>
<text x="321.5" y="114">RADAR_REF</text>
<text x="321.5" y="116.5">IMU_DRDY</text>
<text x="321.5" y="119.1">IMU_NSS</text>
<text x="321.5" y="121.6">IMU_SCK</text>
<text x="321.5" y="124.2">IMU_MISO</text>
<text x="321.5" y="126.7">IMU_MOSI</text>
<text x="321.5" y="134.3">ETH_MDC</text>
<text x="321.5" y="141.9">ETH_RXD0</text>
<text x="321.5" y="144.5">ETH_RXD1</text>
<text x="199.6" y="169.9">ETH_TX_EN</text>
<text x="199.6" y="177.5">ETH_TXD1</text>
<text x="199.6" y="175">ETH_TXD0</text>
<text x="321.5" y="175">CAN_RX</text>
<text x="321.5" y="177.5">CAN_TX</text>
<text x="321.5" y="195.3">GNSS_RX_EXT</text>
<text x="321.5" y="197.8">GNSS_TX_EXT</text>
<text x="321.5" y="225.8">RADAR_EFUSE_FLT</text>
<text x="321.5" y="223.2">SYS_EFUSE_FLT</text>
<text x="321.5" y="228.3">ETH_NRST</text>
<text x="260.5" y="267.7">GND</text>
</g>
<g font-size="1.3" fill="#a90000">
<text x="238.6" y="37.6" transform="rotate(-90 238.6 37.6)">6</text>
<text x="241.2" y="38.2" transform="rotate(-90 241.2 38.2)">15</text>
<text x="243.7" y="38.2" transform="rotate(-90 243.7 38.2)">23</text>
<text x="246.2" y="38.2" transform="rotate(-90 246.2 38.2)">36</text>
<text x="248.8" y="38.2" transform="rotate(-90 248.8 38.2)">49</text>
<text x="251.3" y="38.2" transform="rotate(-90 251.3 38.2)">62</text>
<text x="253.9" y="38.2" transform="rotate(-90 253.9 38.2)">72</text>
<text x="256.4" y="38.2" transform="rotate(-90 256.4 38.2)">82</text>
<text x="258.9" y="38.2" transform="rotate(-90 258.9 38.2)">91</text>
<text x="261.5" y="38.8" transform="rotate(-90 261.5 38.8)">103</text>
<text x="264" y="38.8" transform="rotate(-90 264 38.8)">127</text>
<text x="266.6" y="38.8" transform="rotate(-90 266.6 38.8)">136</text>
<text x="269.1" y="38.8" transform="rotate(-90 269.1 38.8)">149</text>
<text x="271.6" y="38.8" transform="rotate(-90 271.6 38.8)">159</text>
<text x="274.2" y="38.8" transform="rotate(-90 274.2 38.8)">172</text>
<text x="276.7" y="38.8" transform="rotate(-90 276.7 38.8)">114</text>
<text x="279.3" y="38.2" transform="rotate(-90 279.3 38.2)">39</text>
<text x="224.7" y="44.3">31</text>
<text x="290.8" y="44.3">40</text>
<text x="290.8" y="46.9">41</text>
<text x="224.1" y="49.4">166</text>
<text x="290.8" y="49.4">42</text>
<text x="290.8" y="51.9">47</text>
<text x="224.1" y="59.6">171</text>
<text x="224.7" y="54.5">38</text>
<text x="290.8" y="54.5">50</text>
<text x="290.8" y="57">51</text>
<text x="290.8" y="59.6">52</text>
<text x="224.1" y="64.6">131</text>
<text x="290.2" y="64.6">119</text>
<text x="290.8" y="62.1">53</text>
<text x="224.1" y="67.2">132</text>
<text x="224.1" y="69.7">133</text>
<text x="290.2" y="67.2">120</text>
<text x="290.2" y="69.7">121</text>
<text x="224.1" y="72.3">134</text>
<text x="224.1" y="74.8">173</text>
<text x="224.1" y="77.3">174</text>
<text x="290.2" y="72.3">122</text>
<text x="290.2" y="74.8">123</text>
<text x="290.2" y="77.3">124 SWDIO</text>
<text x="224.1" y="79.9">175</text>
<text x="224.1" y="82.4">176</text>
<text x="290.2" y="79.9">137 SWCLK</text>
<text x="290.2" y="82.4">138</text>
<text x="224.7" y="87.5">11</text>
<text x="225.3" y="85">7</text>
<text x="290.8" y="87.5">56</text>
<text x="224.7" y="90">12</text>
<text x="224.7" y="92.6">13</text>
<text x="290.2" y="95.1">161 SWO</text>
<text x="290.8" y="90">57</text>
<text x="290.8" y="92.6">58</text>
<text x="224.7" y="97.7">29</text>
<text x="224.7" y="100.2">30</text>
<text x="290.2" y="97.7">162</text>
<text x="290.2" y="100.2">163</text>
<text x="224.7" y="102.7">43</text>
<text x="224.7" y="105.3">44</text>
<text x="224.7" y="107.8">45</text>
<text x="290.2" y="102.7">164</text>
<text x="290.2" y="105.3">165</text>
<text x="290.2" y="107.8">167</text>
<text x="224.7" y="110.4">46</text>
<text x="224.7" y="112.9">83</text>
<text x="290.2" y="110.4">168</text>
<text x="290.8" y="112.9">79</text>
<text x="224.7" y="115.4">84</text>
<text x="224.7" y="118">85</text>
<text x="290.8" y="115.4">80</text>
<text x="290.8" y="118">92</text>
<text x="224.7" y="120.5">86</text>
<text x="224.7" y="123.1">87</text>
<text x="224.7" y="125.6">88</text>
<text x="290.8" y="120.5">93</text>
<text x="290.8" y="123.1">94</text>
<text x="290.8" y="125.6">95</text>
<text x="224.1" y="130.7">128</text>
<text x="224.7" y="128.1">89</text>
<text x="290.8" y="130.7">32</text>
<text x="224.1" y="133.2">129</text>
<text x="224.1" y="135.8">130</text>
<text x="290.8" y="133.2">33</text>
<text x="290.8" y="135.8">34</text>
<text x="224.7" y="140.8">66</text>
<text x="224.7" y="143.4">67</text>
<text x="290.8" y="138.3">35</text>
<text x="290.8" y="140.8">54</text>
<text x="290.8" y="143.4">55</text>
<text x="224.1" y="145.9">106</text>
<text x="224.1" y="148.5">107</text>
<text x="290.2" y="145.9">115</text>
<text x="290.2" y="148.5">116</text>
<text x="224.1" y="151">108</text>
<text x="224.1" y="153.5">109</text>
<text x="290.2" y="151">117</text>
<text x="290.2" y="153.5">118</text>
<text x="224.1" y="156.1">110</text>
<text x="224.1" y="158.6">111</text>
<text x="224.1" y="161.2">112</text>
<text x="290.2" y="156.1">139</text>
<text x="290.2" y="158.6">140</text>
<text x="290.2" y="161.2">141</text>
<text x="128.2" y="162.4">1</text>
<text x="128.2" y="165">2</text>
<text x="128.2" y="167.5">3</text>
<text x="224.1" y="163.7">152</text>
<text x="224.1" y="166.2">153</text>
<text x="291.4" y="163.7">8</text>
<text x="291.4" y="166.2">9</text>
<text x="128.2" y="170">4</text>
<text x="128.2" y="172.6">5</text>
<text x="224.1" y="171.3">155</text>
<text x="224.1" y="173.9">156</text>
<text x="290.2" y="173.9">142 CAN_RX</text>
<text x="290.8" y="168.8">10</text>
<text x="128.2" y="175.1">6</text>
<text x="224.1" y="176.4">157</text>
<text x="224.1" y="178.9">160</text>
<text x="290.2" y="176.4">143 CAN_TX</text>
<text x="290.2" y="178.9">144</text>
<text x="224.7" y="184">16</text>
<text x="290.2" y="181.5">145</text>
<text x="290.2" y="184">146</text>
<text x="224.7" y="186.6">17</text>
<text x="224.7" y="189.1">18</text>
<text x="224.7" y="191.6">19</text>
<text x="290.2" y="186.6">147 DEBUG_TX</text>
<text x="290.2" y="189.1">150 DEBUG_RX</text>
<text x="290.2" y="191.6">151</text>
<text x="224.7" y="194.2">20</text>
<text x="224.7" y="196.7">21</text>
<text x="290.8" y="194.2">96</text>
<text x="290.8" y="196.7">97</text>
<text x="224.7" y="199.3">24</text>
<text x="224.7" y="201.8">25</text>
<text x="290.8" y="199.3">98</text>
<text x="290.8" y="201.8">99</text>
<text x="224.7" y="204.3">26</text>
<text x="224.7" y="206.9">27</text>
<text x="224.7" y="209.4">28</text>
<text x="290.2" y="204.3">100</text>
<text x="290.2" y="206.9">101</text>
<text x="290.2" y="209.4">104</text>
<text x="224.7" y="212">59</text>
<text x="224.7" y="214.5">60</text>
<text x="290.2" y="212">105</text>
<text x="224.7" y="217">63</text>
<text x="224.7" y="219.6">64</text>
<text x="290.2" y="217">169</text>
<text x="290.2" y="219.6">170</text>
<text x="224.7" y="222.1">65</text>
<text x="224.7" y="227.2">81</text>
<text x="291.4" y="222.1">1</text>
<text x="291.4" y="224.7">2</text>
<text x="291.4" y="227.2">3</text>
<text x="291.4" y="229.7">4</text>
<text x="291.4" y="232.3">5</text>
<text x="290.8" y="234.8">68</text>
<text x="290.8" y="237.4">69</text>
<text x="290.8" y="239.9">70</text>
<text x="290.8" y="242.4">73</text>
<text x="290.8" y="245">74</text>
<text x="290.8" y="247.5">75</text>
<text x="290.8" y="250.1">76</text>
<text x="290.8" y="252.6">77</text>
<text x="290.8" y="255.1">78</text>
<text x="258.9" y="264.2" transform="rotate(-90 258.9 264.2)">14</text>
<text x="261.5" y="264.2" transform="rotate(-90 261.5 264.2)">37</text>
</g>
<g font-size="1.3" fill="#006464">
<text x="229.1" y="45.4">NRST</text>
<text x="239.7" y="44.5" transform="rotate(-90 239.7 44.5)">VBAT</text>
<text x="242.3" y="43.7" transform="rotate(-90 242.3 43.7)">VDD</text>
<text x="244.8" y="43.7" transform="rotate(-90 244.8 43.7)">VDD</text>
<text x="247.3" y="43.7" transform="rotate(-90 247.3 43.7)">VDD</text>
<text x="249.9" y="43.7" transform="rotate(-90 249.9 43.7)">VDD</text>
<text x="252.4" y="43.7" transform="rotate(-90 252.4 43.7)">VDD</text>
<text x="255" y="43.7" transform="rotate(-90 255 43.7)">VDD</text>
<text x="257.5" y="43.7" transform="rotate(-90 257.5 43.7)">VDD</text>
<text x="260" y="43.7" transform="rotate(-90 260 43.7)">VDD</text>
<text x="262.6" y="43.7" transform="rotate(-90 262.6 43.7)">VDD</text>
<text x="265.1" y="43.7" transform="rotate(-90 265.1 43.7)">VDD</text>
<text x="267.7" y="43.7" transform="rotate(-90 267.7 43.7)">VDD</text>
<text x="270.2" y="43.7" transform="rotate(-90 270.2 43.7)">VDD</text>
<text x="272.7" y="43.7" transform="rotate(-90 272.7 43.7)">VDD</text>
<text x="275.3" y="43.7" transform="rotate(-90 275.3 43.7)">VDD</text>
<text x="280.4" y="44.8" transform="rotate(-90 280.4 44.8)">VDDA</text>
<text x="285.3" y="45.4">PA0</text>
<text x="285.3" y="48">PA1</text>
<text x="229.1" y="50.5">BOOT0</text>
<text x="277.8" y="50.9" transform="rotate(-90 277.8 50.9)">VDD33_USB</text>
<text x="285.3" y="50.5">PA2</text>
<text x="285.3" y="53">PA3</text>
<text x="229.1" y="55.6">VREF+</text>
<text x="285.3" y="55.6">PA4</text>
<text x="285.3" y="58.1">PA5</text>
<text x="158.1" y="64.5">100nF VDD</text>
<text x="183.5" y="64.5">100nF VDD</text>
<text x="229.1" y="65.7">PI0</text>
<text x="229.1" y="60.7">PDR_ON</text>
<text x="285.3" y="60.7">PA6</text>
<text x="285.3" y="63.2">PA7</text>
<text x="285.3" y="65.7">PA8</text>
<text x="158.1" y="69.5">C100</text>
<text x="183.5" y="69.5">C107</text>
<text x="229.1" y="68.3">PI1</text>
<text x="229.1" y="70.8">PI2</text>
<text x="284" y="70.8">PA10</text>
<text x="285.3" y="68.3">PA9</text>
<text x="158.1" y="74.6">100nF VDD</text>
<text x="183.5" y="74.6">100nF VDD</text>
<text x="229.1" y="73.4">PI3</text>
<text x="229.1" y="75.9">PI4</text>
<text x="284" y="73.4">PA11</text>
<text x="284" y="75.9">PA12</text>
<text x="158.1" y="79.7">C101</text>
<text x="183.5" y="79.7">C108</text>
<text x="229.1" y="78.4">PI5</text>
<text x="229.1" y="81">PI6</text>
<text x="229.1" y="83.5">PI7</text>
<text x="284" y="78.4">PA13</text>
<text x="284" y="81">PA14</text>
<text x="284" y="83.5">PA15</text>
<text x="58.4" y="86.1">Y1</text>
<text x="78.7" y="86.1">ECS-2520S33-250-FN-TR</text>
<text x="112.7" y="85.1" transform="rotate(-90 112.7 85.1)">FB13V3</text>
<text x="116.8" y="85.1" transform="rotate(-90 116.8 85.1)">BLM18BD601SH1</text>
<text x="158.1" y="89.9">C102</text>
<text x="158.1" y="84.8">100nF VDD</text>
<text x="183.5" y="89.9">C109</text>
<text x="183.5" y="84.8">100nF VDD</text>
<text x="229.1" y="86.1">PI8</text>
<text x="229.1" y="88.6">PI9</text>
<text x="285.1" y="88.6">PB0</text>
<text x="158.1" y="94.9">100nF VDD</text>
<text x="183.5" y="94.9">100nF VDD</text>
<text x="229.1" y="91.1">PI10</text>
<text x="229.1" y="93.7">PI11</text>
<text x="285.1" y="91.1">PB1</text>
<text x="285.1" y="93.7">PB2</text>
<text x="158.1" y="100">C103</text>
<text x="183.5" y="100">C110</text>
<text x="229.1" y="98.8">PH0</text>
<text x="229.1" y="101.3">PH1</text>
<text x="285.1" y="96.2">PB3</text>
<text x="285.1" y="98.8">PB4</text>
<text x="285.1" y="101.3">PB5</text>
<text x="132.7" y="107.6">C13</text>
<text x="132.7" y="102.6">100nF</text>
<text x="158.1" y="105.1">100nF VDD</text>
<text x="183.5" y="105.1">100nF VDD</text>
<text x="229.1" y="103.8">PH2</text>
<text x="229.1" y="106.4">PH3</text>
<text x="285.1" y="103.8">PB6</text>
<text x="285.1" y="106.4">PB7</text>
<text x="88.2" y="114">C15</text>
<text x="88.2" y="108.9">100nF</text>
<text x="158.1" y="110.2">C104</text>
<text x="183.5" y="110.2">C111</text>
<text x="229.1" y="108.9">PH4</text>
<text x="229.1" y="111.5">PH5</text>
<text x="229.1" y="114">PH6</text>
<text x="283.9" y="114">PB10</text>
<text x="285.1" y="108.9">PB8</text>
<text x="285.1" y="111.5">PB9</text>
<text x="158.1" y="115.3">100nF VDD</text>
<text x="183.5" y="115.3">100nF VDD</text>
<text x="229.1" y="116.5">PH7</text>
<text x="229.1" y="119.1">PH8</text>
<text x="283.9" y="116.5">PB11</text>
<text x="283.9" y="119.1">PB12</text>
<text x="113.6" y="121.6">1uF</text>
<text x="158.1" y="120.3">C105</text>
<text x="158.1" y="125.4">100nF VDD</text>
<text x="183.5" y="125.4">100nF VDD</text>
<text x="183.5" y="120.3">C112</text>
<text x="229.1" y="121.6">PH9</text>
<text x="229.1" y="124.2">PH10</text>
<text x="283.9" y="121.6">PB13</text>
<text x="283.9" y="124.2">PB14</text>
<text x="113.6" y="126.7">C14</text>
<text x="158.1" y="130.5">C106</text>
<text x="183.5" y="130.5">C113</text>
<text x="229.1" y="126.7">PH11</text>
<text x="229.1" y="129.2">PH12</text>
<text x="229.1" y="131.8">PH13</text>
<text x="283.9" y="126.7">PB15</text>
<text x="285.1" y="131.8">PC0</text>
<text x="62.8" y="134.3">2.2uF</text>
<text x="229.1" y="134.3">PH14</text>
<text x="229.1" y="136.9">PH15</text>
<text x="282.8" y="136.9">PC2_C</text>
<text x="285.1" y="134.3">PC1</text>
<text x="62.8" y="139.4">C10</text>
<text x="133" y="142.3" transform="rotate(-90 133 142.3)">10k 1%</text>
<text x="135.1" y="142.3" transform="rotate(-90 135.1 142.3)">R10</text>
<text x="229.1" y="141.9">PG0</text>
<text x="282.8" y="139.4">PC3_C</text>
<text x="285.1" y="141.9">PC4</text>
<text x="158.1" y="147">100nF VDD33_USB</text>
<text x="183.5" y="147">100nF NRST</text>
<text x="229.1" y="144.5">PG1</text>
<text x="229.1" y="147">PG2</text>
<text x="229.1" y="149.6">PG3</text>
<text x="285.1" y="144.5">PC5</text>
<text x="285.1" y="147">PC6</text>
<text x="285.1" y="149.6">PC7</text>
<text x="62.8" y="153.4">2.2uF</text>
<text x="158.1" y="152.1">C114</text>
<text x="183.5" y="152.1">C115</text>
<text x="229.1" y="152.1">PG4</text>
<text x="229.1" y="154.6">PG5</text>
<text x="285.1" y="152.1">PC8</text>
<text x="285.1" y="154.6">PC9</text>
<text x="62.8" y="158.4">C11</text>
<text x="132.1" y="158.4">TC2030_SWD</text>
<text x="229.1" y="157.2">PG6</text>
<text x="229.1" y="159.7">PG7</text>
<text x="283.9" y="157.2">PC10</text>
<text x="283.9" y="159.7">PC11</text>
<text x="229.1" y="162.3">PG8</text>
<text x="229.1" y="164.8">PG9</text>
<text x="229.1" y="167.3">PG10</text>
<text x="283.9" y="164.8">PC13</text>
<text x="283.9" y="167.3">PC14</text>
<text x="283.9" y="162.3">PC12</text>
<text x="62.8" y="172.4">4.7uF</text>
<text x="229.1" y="169.9">PG11</text>
<text x="229.1" y="172.4">PG12</text>
<text x="283.9" y="169.9">PC15</text>
<text x="62.8" y="177.5">C12</text>
<text x="82.8" y="176.2">PWR_FLAG</text>
<text x="120.9" y="176.2">PWR_FLAG</text>
<text x="132.1" y="176.2">J10</text>
<text x="229.1" y="175">PG13</text>
<text x="229.1" y="177.5">PG14</text>
<text x="285.1" y="175">PD0</text>
<text x="285.1" y="177.5">PD1</text>
<text x="157.5" y="181.8">TP1</text>
<text x="157.5" y="180">DEBUG_TX</text>
<text x="182.9" y="181.8">TP2</text>
<text x="182.9" y="180">DEBUG_RX</text>
<text x="229.1" y="185.1">PF0</text>
<text x="229.1" y="180">PG15</text>
<text x="285.1" y="180">PD2</text>
<text x="285.1" y="182.6">PD3</text>
<text x="285.1" y="185.1">PD4</text>
<text x="229.1" y="187.7">PF1</text>
<text x="229.1" y="190.2">PF2</text>
<text x="285.1" y="187.7">PD5</text>
<text x="285.1" y="190.2">PD6</text>
<text x="229.1" y="192.7">PF3</text>
<text x="229.1" y="195.3">PF4</text>
<text x="229.1" y="197.8">PF5</text>
<text x="285.1" y="195.3">PD8</text>
<text x="285.1" y="197.8">PD9</text>
<text x="285.1" y="192.7">PD7</text>
<text x="229.1" y="200.4">PF6</text>
<text x="229.1" y="202.9">PF7</text>
<text x="283.9" y="200.4">PD10</text>
<text x="283.9" y="202.9">PD11</text>
<text x="229.1" y="205.4">PF8</text>
<text x="229.1" y="208">PF9</text>
<text x="283.9" y="205.4">PD12</text>
<text x="283.9" y="208">PD13</text>
<text x="229.1" y="210.5">PF10</text>
<text x="229.1" y="213.1">PF11</text>
<text x="229.1" y="215.6">PF12</text>
<text x="283.9" y="210.5">PD14</text>
<text x="283.9" y="213.1">PD15</text>
<text x="229.1" y="218.1">PF13</text>
<text x="229.1" y="220.7">PF14</text>
<text x="285.2" y="218.1">PE0</text>
<text x="285.2" y="220.7">PE1</text>
<text x="229.1" y="223.2">PF15</text>
<text x="285.2" y="223.2">PE2</text>
<text x="285.2" y="225.8">PE3</text>
<text x="229.1" y="228.3">VCAP</text>
<text x="229.1" y="230.8">VCAP</text>
<text x="285.2" y="228.3">PE4</text>
<text x="285.2" y="230.8">PE5</text>
<text x="285.2" y="233.4">PE6</text>
<text x="285.2" y="235.9">PE7</text>
<text x="285.2" y="238.5">PE8</text>
<text x="284" y="243.5">PE10</text>
<text x="285.2" y="241">PE9</text>
<text x="284" y="246.1">PE11</text>
<text x="284" y="248.6">PE12</text>
<text x="284" y="251.2">PE13</text>
<text x="284" y="253.7">PE14</text>
<text x="284" y="256.2">PE15</text>
<text x="260" y="259.9" transform="rotate(-90 260 259.9)">VSS</text>
<text x="262.6" y="259.9" transform="rotate(-90 262.6 259.9)">VSSA</text>
<text x="228.6" y="265.1">U1</text>
<text x="281.9" y="265.1">STM32H753IIT6</text>
</g>
<g font-size="1.3" fill="#0000c2">
<text x="24.5" y="53.8">P0 time capture pins remain fixed by PINMAP_SYS_001.csv</text>
<text x="39.3" y="51.8">MCU_CORE — STM32H753IIT6</text>
</g>
<g font-size="1" fill="#a90000">
<text x="56.6" y="64.6">1</text>
<text x="79.4" y="64.6">2</text>
<text x="56.6" y="67.1">3</text>
<text x="79.4" y="67.1">4</text>
</g>
<g font-size="1" fill="#006464">
<text x="59.4" y="65.5">TRI_STATE</text>
<text x="74.5" y="65.5">GND</text>
<text x="59.4" y="68.1">OUT</text>
<text x="74.7" y="68.1">VDD</text>
</g>
</svg>
